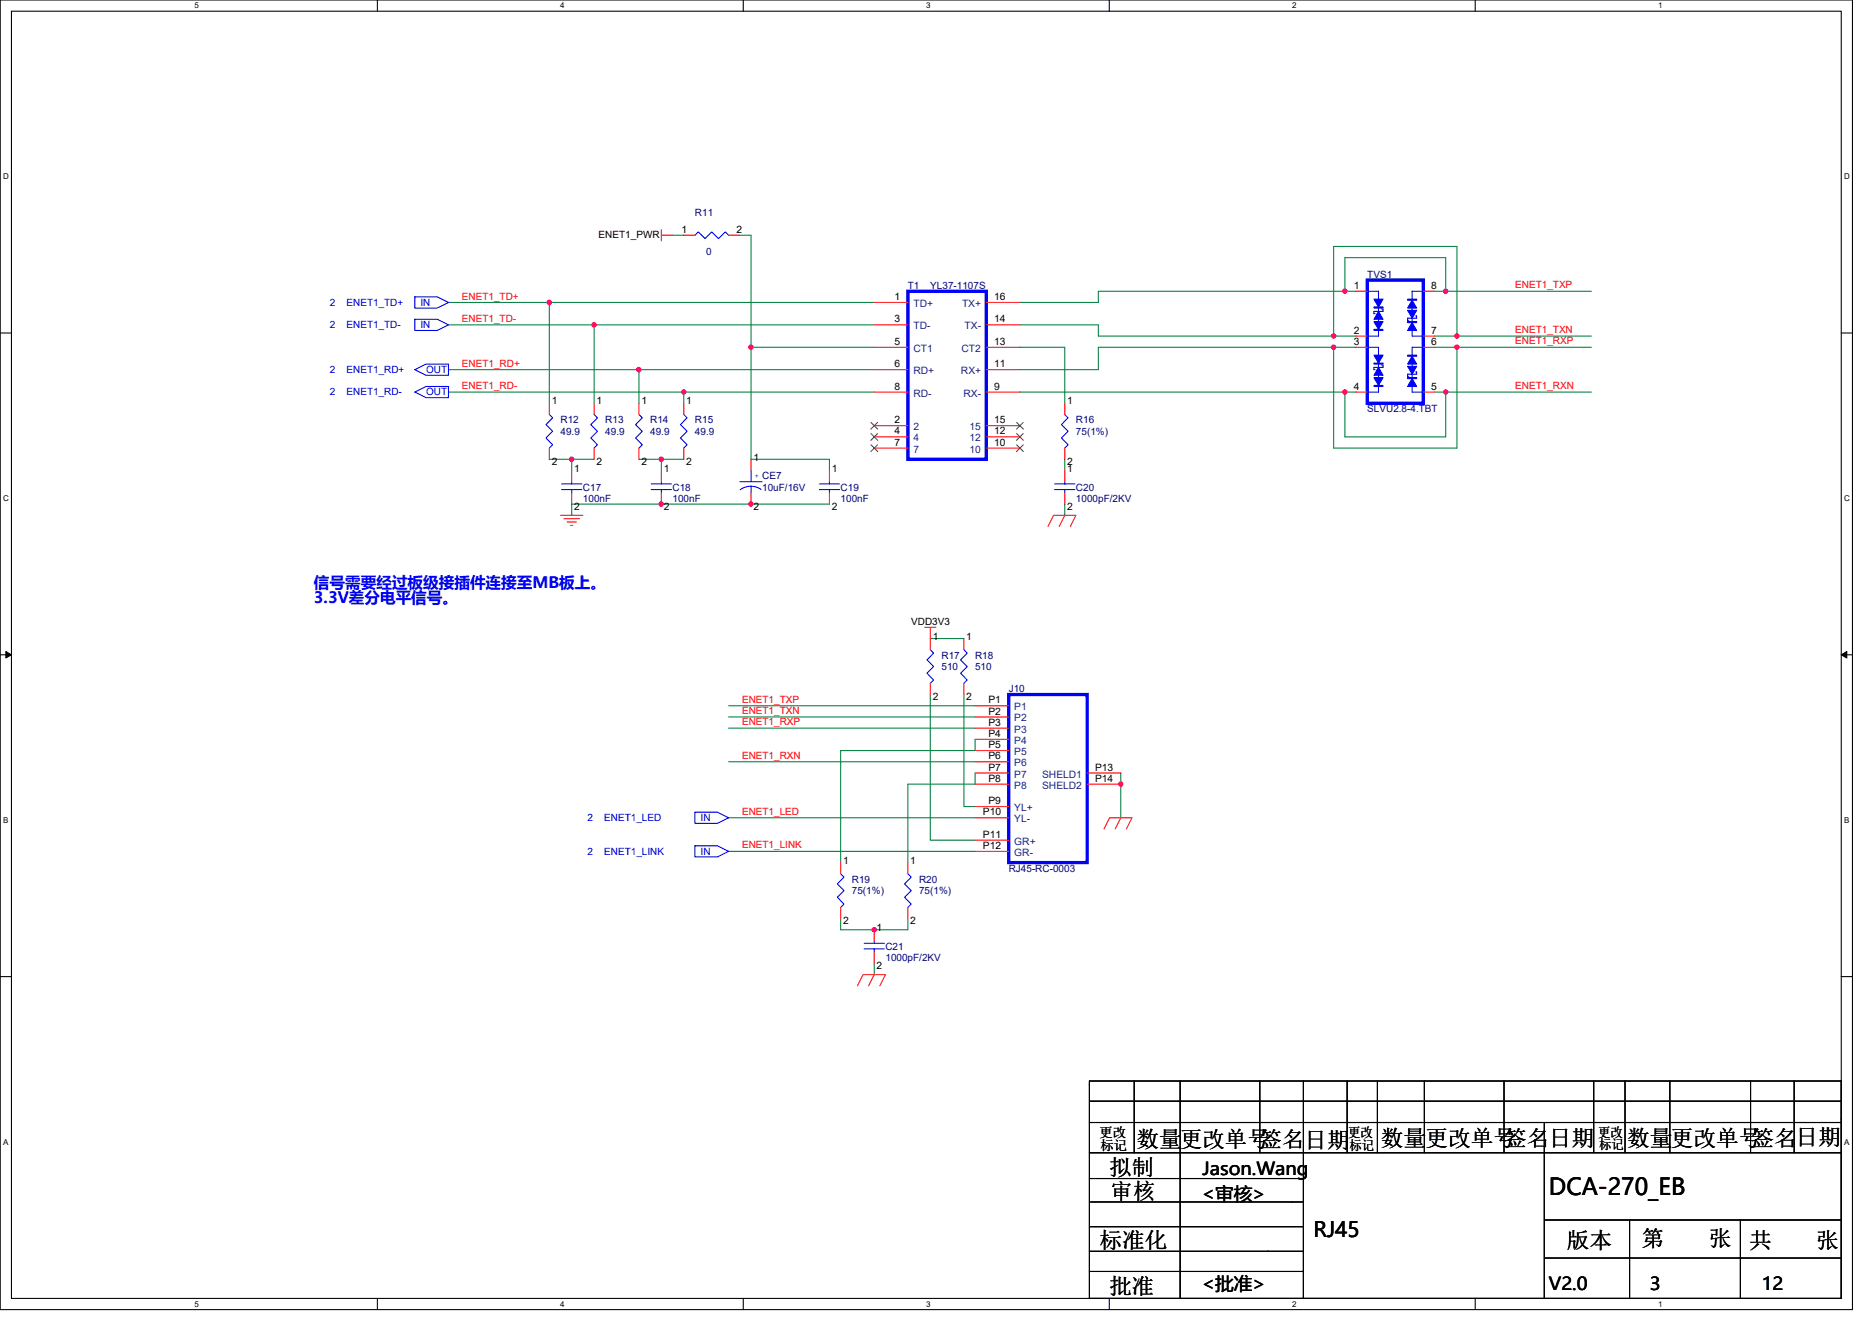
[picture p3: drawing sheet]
<svg xmlns="http://www.w3.org/2000/svg" width="297mm" height="210mm" viewBox="0 0 297 210" stroke-linecap="round" stroke-linejoin="round" font-family="sans-serif">
<path d="M0 0h293.9v207.9h-293.9zM1.8 1.8h290.4v204.3h-290.4z" fill="none" stroke="#000" stroke-width=".17"/>
<g fill="#fff">
<path d="M30.8 .2h.7v1.4h-.7z"/>
<path d="M30.8 206.3h.7v1.4h-.7z"/>
</g>
<path d="M59.9 0v1.8M59.9 206.1v1.8" fill="none" stroke="#000" stroke-width=".17"/>
<g fill="#fff">
<path d="M88.9 .2h.7v1.4h-.7z"/>
<path d="M88.9 206.3h.7v1.4h-.7z"/>
</g>
<path d="M117.9 0v1.8M117.9 206.1v1.8" fill="none" stroke="#000" stroke-width=".17"/>
<g fill="#fff">
<path d="M147 .2h.7v1.4h-.7z"/>
<path d="M147 206.3h.7v1.4h-.7z"/>
</g>
<path d="M176 0v1.8M176 206.1v1.8" fill="none" stroke="#000" stroke-width=".17"/>
<g fill="#fff">
<path d="M205 .2h.7v1.4h-.7z"/>
<path d="M205 206.3h.7v1.4h-.7z"/>
</g>
<path d="M234.1 0v1.8M234.1 206.1v1.8" fill="none" stroke="#000" stroke-width=".17"/>
<g fill="#fff">
<path d="M263.1 .2h.7v1.4h-.7z"/>
<path d="M263.1 206.3h.7v1.4h-.7z"/>
<path d="M.5 27.3h.9v1.4h-.9z"/>
<path d="M292.6 27.3h.9v1.4h-.9z"/>
<path d="M.5 78.4h.9v1.4h-.9z"/>
<path d="M292.6 78.4h.9v1.4h-.9z"/>
</g>
<path d="M0 52.9h1.8M292.2 52.9h1.7" fill="none" stroke="#000" stroke-width=".17"/>
<g fill="#fff">
<path d="M.5 129.5h.8v1.4h-.8z"/>
<path d="M292.6 129.5h.9v1.4h-.9z"/>
</g>
<path d="M0 103.9h1.8M292.2 103.9h1.7" fill="none" stroke="#000" stroke-width=".17"/>
<path d="M.9 103.4l.9 .5-.9 .5zM292.2 103.9l.8-.5v1z" fill="#000" stroke="#000" stroke-width=".16"/>
<g fill="#fff">
<path d="M.5 180.5h.8v1.4h-.8z"/>
<path d="M292.6 180.5h.9v1.4h-.9z"/>
</g>
<g fill="none" stroke="#000" stroke-width=".17">
<path d="M0 155h1.8M292.2 155h1.7M172.9 174.8h119.3M172.9 178.2h119.3M172.9 171.6h119.3v34.5h-119.3zM180 171.6v11.4M187.3 171.6v34.5M199.9 171.6v11.4M206.8 171.6v34.5M213.8 171.6v11.4M218.6 171.6v11.4M226 171.6v11.4"/>
<path d="M238.7 171.6v11.4M245 178.2v27.9M252.9 171.6v11.4M257.8 171.6v11.4M265 171.6v11.4M277.8 171.6v11.4M284.7 171.6v11.4M172.9 183h119.3M172.9 198.6h28.4M206.8 190.8h-33.8M206.8 187h-33.9M206.8 194.7h-33.9"/>
<path d="M206.8 198.6h-5.7M245 193.6h47.2M245 199.7h47.2M258.6 193.6v12.5M276.2 193.6v12.5M206.8 201.8h-33.9"/>
</g>
<g fill="none" stroke="#008040" stroke-width=".17">
<path d="M106.7 37.3h1.8M117.4 37.3h1.8v35.6h12.4v1.8M71.2 51.6h23.1M71.2 58.7h30.2v5.3M71.2 48h16M87.2 48h51.5M87.2 48v16M94.3 51.6h44.4M94.3 51.6v12.4M101.4 58.7h37.3M119.2 55.1h19.5M161.8 51.6h12.5v1.7h37.3"/>
<path d="M161.8 55.1h7.1v8.9M211.6 55.1h-37.3v3.6h-12.5M211.6 53.3v-14.2h19.6v14.2M211.6 53.3h3.6M211.6 55.1v16h19.6v-16M211.6 55.1h3.6M213.4 46.2h1.8M213.4 46.2h-39.1v1.8h-12.5M213.4 46.2v-5.3h16v5.3M227.6 53.3h3.6M227.6 55.1h3.6M227.6 46.2h1.8"/>
<path d="M229.4 46.2h23.1M231.2 53.3h21.3M231.2 55.1h21.3M71.2 62.2h37.3v1.8M87.2 72.9h3.5v1.8M90.7 72.9h3.6M101.4 72.9h3.5M104.9 72.9h3.6M104.9 72.9v1.8M108.5 62.2h30.2M161.8 62.2h51.6M168.9 72.9v1.8"/>
<path d="M213.4 62.2h1.8M213.4 62.2v7.1h16v-7.1M227.6 62.2h1.8M229.4 62.2h23.1M131.6 80h-40.9v1.8M168.9 80v1.8M115.6 112h39.1M115.6 115.6h39.1M115.6 113.8h39.1M147.6 101.3h5.3M147.6 110.2v23.1h7.1M152.9 110.2v17.8h1.8"/>
<path d="M154.7 117.3v1.8h-21.3v17.8M115.6 129.8h39.1M115.6 135.1h39.1M115.6 120.9h39.1M154.7 122.7v1.8h-10.6v12.4M177.8 122.7v7.1M133.4 145.8v1.8h10.7v-1.8M138.7 152.9v1.8"/>
</g>
<g fill="#f0f" stroke="#f0f" stroke-width=".17">
<circle cx="177.8" cy="124.4" r=".35"/>
<circle cx="138.7" cy="147.6" r=".35"/>
<circle cx="119.2" cy="80" r=".35"/>
<circle cx="104.9" cy="80" r=".35"/>
<circle cx="87.1" cy="48" r=".35"/>
<circle cx="94.3" cy="51.5" r=".35"/>
<circle cx="101.4" cy="58.7" r=".35"/>
<circle cx="108.5" cy="62.2" r=".35"/>
<circle cx="104.9" cy="72.9" r=".35"/>
<circle cx="90.7" cy="72.9" r=".35"/>
<circle cx="119.2" cy="55.1" r=".35"/>
<circle cx="229.4" cy="46.2" r=".35"/>
<circle cx="231.2" cy="53.3" r=".35"/>
<circle cx="229.4" cy="62.2" r=".35"/>
<circle cx="211.6" cy="55.1" r=".35"/>
<circle cx="213.4" cy="46.2" r=".35"/>
<circle cx="231.2" cy="55.1" r=".35"/>
<circle cx="213.4" cy="62.2" r=".35"/>
<circle cx="211.6" cy="53.3" r=".35"/>
</g>
<g fill="none" stroke="#f00" stroke-width=".17">
<path d="M104.9 37.3h1.8M104.9 36.4v1.8M108.5 37.3h1.8M115.6 37.3h1.8M138.7 48h5.4M138.7 51.6h5.4M138.7 55.1h5.4M138.7 58.7h5.4M156.5 58.7h5.3M156.5 55.1h5.3M156.5 51.6h5.3M156.5 48h5.3"/>
<path d="M215.2 46.2h1.8M215.2 53.3h1.8M215.2 55.1h1.8M225.8 55.1h1.8M225.8 53.3h1.8M225.8 46.2h1.8M87.2 64v1.8M87.2 71.1v1.8M90.7 74.7v1.8M90.7 78.2v1.8M94.3 64v1.8M94.3 71.1v1.8"/>
<path d="M101.4 64v1.8M101.4 71.1v1.8M104.9 74.7v1.8M104.9 78.2v1.8M108.5 64v1.8M108.5 71.1v1.8M119.2 72.9v1.8M119.2 78.2v1.8M131.6 74.7v1.8M131.6 78.2v1.8M138.7 62.2h5.4M138.7 67.6h5.4"/>
<path d="M138.7 69.3h5.4M138.7 71.1h5.4M156.5 62.2h5.3M156.5 71.1h5.3M156.5 69.3h5.3M156.5 67.6h5.3M168.9 64v1.8M168.9 71.1v1.8M168.9 74.7v1.8M168.9 78.2v1.8M215.2 62.2h1.8M225.8 62.2h1.8"/>
<path d="M88.9 81.8h3.6M89.5 82.3h2.5M90 82.8h1.4M90.5 83.4h.4M146.7 99.6h1.8M147.6 99.6v3.5M166.3 83.6l.9-1.8h3.5l-.9 1.8M168.9 81.8l-.8 1.8M147.6 108.5v1.7M152.9 101.3v1.8M152.9 108.5v1.7M154.7 112h5.4"/>
<path d="M154.7 113.8h5.4M154.7 115.6h5.4M154.7 117.3h5.4M154.7 119.1h5.4M133.4 136.9v1.8M144.1 136.9v1.8M154.7 120.9h5.4M154.7 122.7h5.4M154.7 124.5h5.4M154.7 128h5.4M154.7 129.8h5.4M154.7 133.3h5.4"/>
<path d="M154.7 135.1h5.4M172.5 122.7h5.3M172.5 124.5h5.3M175.2 131.6l.9-1.8h3.5l-.9 1.8M177.8 129.8l-.8 1.8M133.4 144v1.8M136.1 156.5l.8-1.8h3.6l-.9 1.8M138.7 147.6v1.8M138.7 151.1v1.8M138.7 154.7l-.9 1.8M144.1 144v1.8"/>
</g>
<g fill="none" stroke="#00f" stroke-width=".17">
<path d="M110.3 37.3l.5-.5 1.1 1.1 1-1.1 1.1 1.1 1.1-1.1 .5 .5M65.8 50.7h3.6l1.8 .9-1.8 .9h-3.6zM65.8 47.1h3.6l1.8 .9-1.8 .9h-3.6zM65.8 58.7l1.8-.9h3.6v1.8h-3.6zM217 55.1h1.7v7.1h-1.7M217 46.2h1.7v7.1h-1.7M219.3 49.1h.2v.3h-1.5v.4h.2M219.3 58h.2v.3h-1.5v.4h.2M224.6 50.1h.2v.4h-1.5v.3h.2M224.6 59h.2v.4h-1.5v.3h.2M225.8 55.1h-1.7v7.1h1.7M225.8 46.2h-1.7v7.1h1.7"/>
<path d="M65.8 62.2l1.8-.9h3.6v1.8h-3.6zM87.2 65.8l.5 .5-1.1 1.1 1.1 1.1-1.1 1 1.1 1.1-.5 .5M89.1 77.7h3.2M89.1 76.8h3.2M90.7 76.5v.3M90.7 77.7v.5M94.3 65.8l.5 .5-1.1 1.1 1.1 1.1-1.1 1 1.1 1.1-.5 .5M101.4 65.8l.5 .5-1 1.1 1 1.1-1 1 1 1.1-.5 .5M103.3 77.7h3.2M103.3 76.8h3.2M104.9 76.5v.3M104.9 77.7v.5"/>
<path d="M108.5 65.8l.5 .5-1 1.1 1 1.1-1 1 1 1.1-.5 .5M117.4 76.5h3.5M119.2 77.2v1M119.2 74.7v1.8M120.8 77.7a2.83 2.83 0 0 0-3.4 0M130 77.7h3.2M130 76.8h3.2M131.6 76.5v.3M131.6 77.7v.5M167.3 77.7h3.3M167.3 76.8h3.3M168.9 65.8l.6 .5-1.1 1.1 1.1 1.1-1.1 1 1.1 1.1-.6 .5"/>
<path d="M168.9 76.5v.3M168.9 77.7v.5M147.6 103.1l.5 .6-1 1 1 1.1-1 1 1 1.1-.5 .6M152.9 103.1l.6 .6-1.1 1 1.1 1.1-1.1 1 1.1 1.1-.6 .6M110.3 128.9h3.5l1.8 .9-1.8 .9h-3.5zM110.3 134.2h3.5l1.8 .9-1.8 .9h-3.5zM133.4 138.7l.5 .5-1 1.1 1 1.1-1 1 1 1.1-.5 .5M144.1 138.7l.5 .5-1.1 1.1 1.1 1.1-1.1 1 1.1 1.1-.5 .5M137.1 150.6h3.2M137.1 149.7h3.2M138.7 149.4v.3M138.7 150.6v.5"/>
</g>
<path d="M144.1 46.2h12.4v26.7h-12.4zM217 44.4h8.8v19.6h-8.8zM160.1 110.2h12.4v26.7h-12.4z" fill="none" stroke="#00f" stroke-width=".53"/>
<path d="M138.2 67l1.1 1.1M138.2 68.8l1.1 1.1M138.2 70.6l1.1 1.1M139.3 67l-1.1 1.1M139.3 68.8l-1.1 1.1M139.3 70.6l-1.1 1.1M161.3 70.6l1.1 1.1M161.3 68.8l1.1 1.1M161.3 67l1.1 1.1M162.4 70.6l-1.1 1.1M162.4 68.8l-1.1 1.1M162.4 67l-1.1 1.1" fill="none" stroke="#804000" stroke-width=".16"/>
<g fill="#00f" stroke="#00f" stroke-width=".17">
<path d="M218 47.5h1.5l-.8 1.2z"/>
<path d="M218 51h1.5l-.8 1.3z"/>
<path d="M218 56.4h1.5l-.8 1.2z"/>
<path d="M218 59.9h1.5l-.8 1.3z"/>
<path d="M224.1 56.5l.7 1.3h-1.5z"/>
<path d="M224.1 60.1l.7 1.2h-1.5z"/>
<path d="M224.1 51.2l.7 1.3h-1.5z"/>
<path d="M224.1 47.6l.7 1.3h-1.5z"/>
<path d="M218.7 49.4l.8 1.3h-1.5z"/>
<path d="M218.7 58.3l.8 1.3h-1.5z"/>
<path d="M223.3 49.3h1.5l-.7 1.2z"/>
<path d="M223.3 58.1h1.5l-.7 1.3z"/>
<path d="M218 48.7h1.5v.2h-1.5z" fill-rule="evenodd"/>
<path d="M218 52.3h1.5v.2h-1.5z" fill-rule="evenodd"/>
<path d="M218 61.2h1.5v.1h-1.5z" fill-rule="evenodd"/>
<path d="M218 57.6h1.5v.2h-1.5z" fill-rule="evenodd"/>
<path d="M223.3 59.9h1.5v.2h-1.5z" fill-rule="evenodd"/>
<path d="M223.3 56.4h1.5v.1h-1.5z" fill-rule="evenodd"/>
<path d="M223.3 47.5h1.5v.1h-1.5z" fill-rule="evenodd"/>
<path d="M223.3 51h1.5v.2h-1.5z" fill-rule="evenodd"/>
</g>
<text font-size="3.7" x="245.8" y="189.7">DCA-270_EB</text>
<g font-size="3.5">
<text x="180.3" y="182">数量更改单号签名</text>
<text x="207" y="182.2">日期</text>
<text x="219.1" y="181.9">数量</text>
<text x="226.2" y="181.9">更改单号</text>
<text x="238.7" y="181.9">签名</text>
<text x="245.8" y="181.9">日期</text>
<text x="258.2" y="181.9">数量</text>
<text x="265.1" y="181.9">更改单号签名</text>
<text x="284.9" y="181.7">日期</text>
<text x="176.1" y="186.5">拟制</text>
<text x="176.2" y="190.2">审核</text>
<text x="260.5" y="197.7">第　　张</text>
<text x="174.5" y="198">标准化</text>
<text x="248.6" y="198">版本</text>
<text x="277.6" y="198">共　　张</text>
<text x="176.1" y="205.3">批准</text>
</g>
<text font-size="3.4" x="208.4" y="196.4">RJ45</text>
<g font-size="2.8">
<text x="190.6" y="190.5">&lt;审核&gt;</text>
<text x="190.8" y="186.4">Jason.Wang</text>
<text x="190.6" y="204.7">&lt;批准&gt;</text>
<text x="245.8" y="204.7">V2.0</text>
<text x="261.8" y="204.7">3</text>
<text x="279.5" y="204.7">12</text>
</g>
<g font-size="2.5" fill="#00f">
<text x="49.8" y="93.3">信号需要经过板级接插件连接至MB板上。</text>
<text x="49.8" y="95.8">3.3V差分电平信号。</text>
</g>
<g font-size="2.1">
<text x="174.5" y="180.4">更改</text>
<text x="174.6" y="182.5">标记</text>
<text x="213.9" y="180.4">更改</text>
<text x="214.1" y="182.5">标记</text>
<text x="253.6" y="180.4">更改</text>
<text x="253.8" y="182.4">标记</text>
</g>
<g font-size="1.6" fill="#000080">
<text x="110.3" y="34.3">R11</text>
<text x="112.1" y="40.5">0</text>
<text x="144.1" y="45.9">T1</text>
<text x="147.6" y="45.9">YL37-1107S</text>
<text x="217" y="44.1">TVS1</text>
<text x="217" y="65.4">SLVU2.8-4.TBT</text>
<text x="88.9" y="67.2">R12</text>
<text x="88.9" y="69">49.9</text>
<text x="96.1" y="67.2">R13</text>
<text x="96.1" y="69">49.9</text>
<text x="103.2" y="67.2">R14</text>
<text x="103.2" y="69">49.9</text>
<text x="110.3" y="67.2">R15</text>
<text x="110.3" y="69">49.9</text>
<text x="170.7" y="67.2">R16</text>
<text x="170.7" y="69">75(1%)</text>
<text x="92.5" y="77.9">C17</text>
<text x="106.7" y="77.9">C18</text>
<text x="120.9" y="76.1">CE7</text>
<text x="120.9" y="77.9">10uF/16V</text>
<text x="133.4" y="77.9">C19</text>
<text x="170.7" y="77.9">C20</text>
<text x="92.5" y="79.7">100nF</text>
<text x="106.7" y="79.7">100nF</text>
<text x="133.4" y="79.7">100nF</text>
<text x="170.7" y="79.7">1000pF/2KV</text>
<text x="149.4" y="104.5">R17</text>
<text x="149.4" y="106.3">510</text>
<text x="154.7" y="104.5">R18</text>
<text x="154.7" y="106.3">510</text>
<text x="160.1" y="109.9">J10</text>
<text x="135.2" y="140.1">R19</text>
<text x="135.2" y="141.9">75(1%)</text>
<text x="145.8" y="140.1">R20</text>
<text x="145.8" y="141.9">75(1%)</text>
<text x="160.1" y="138.3">RJ45-RC-0003</text>
<text x="140.5" y="150.8">C21</text>
<text x="140.5" y="152.5">1000pF/2KV</text>
</g>
<g font-size="1.6">
<text x="95" y="37.7">ENET1_PWR</text>
<text x="108.1" y="37">1</text>
<text x="116.9" y="37">2</text>
<text x="141.9" y="47.6">1</text>
<text x="157.8" y="47.6">16</text>
<text x="214.8" y="45.8">1</text>
<text x="227.1" y="45.8">8</text>
<text x="141.9" y="51.2">3</text>
<text x="157.8" y="51.2">14</text>
<text x="214.8" y="53">2</text>
<text x="227.1" y="53">7</text>
<text x="141.9" y="54.7">5</text>
<text x="141.9" y="58.3">6</text>
<text x="157.8" y="58.3">11</text>
<text x="157.8" y="54.7">13</text>
<text x="214.8" y="54.7">3</text>
<text x="227.1" y="54.7">6</text>
<text x="87.5" y="64.2">1</text>
<text x="94.7" y="64.2">1</text>
<text x="101.8" y="64.2">1</text>
<text x="108.9" y="64.2">1</text>
<text x="141.9" y="61.8">8</text>
<text x="157.8" y="61.8">9</text>
<text x="169.3" y="64.2">1</text>
<text x="214.8" y="61.8">4</text>
<text x="227.1" y="61.8">5</text>
<text x="141.9" y="67.2">2</text>
<text x="141.9" y="69">4</text>
<text x="141.9" y="70.7">7</text>
<text x="157.8" y="70.7">10</text>
<text x="157.8" y="69">12</text>
<text x="157.8" y="67.2">15</text>
<text x="87.5" y="73.8">2</text>
<text x="91.1" y="74.9">1</text>
<text x="94.7" y="73.8">2</text>
<text x="101.8" y="73.8">2</text>
<text x="105.3" y="74.9">1</text>
<text x="108.9" y="73.8">2</text>
<text x="119.5" y="73.1">1</text>
<text x="132" y="74.9">1</text>
<text x="169.3" y="73.8">2</text>
<text x="169.3" y="74.9">1</text>
<text x="91.1" y="80.9">2</text>
<text x="105.3" y="80.9">2</text>
<text x="119.5" y="80.9">2</text>
<text x="132" y="80.9">2</text>
<text x="169.3" y="80.9">2</text>
<text x="144.6" y="99.2">VDD3V3</text>
<text x="148" y="101.5">1</text>
<text x="153.3" y="101.5">1</text>
<text x="148" y="111.1">2</text>
<text x="153.3" y="111.1">2</text>
<text x="156.8" y="111.6">P1</text>
<text x="156.8" y="113.4">P2</text>
<text x="156.8" y="115.2">P3</text>
<text x="156.8" y="117">P4</text>
<text x="156.8" y="118.7">P5</text>
<text x="156.8" y="120.5">P6</text>
<text x="156.8" y="122.3">P7</text>
<text x="156.8" y="124.1">P8</text>
<text x="173.8" y="122.3">P13</text>
<text x="173.8" y="124.1">P14</text>
<text x="156" y="129.4">P10</text>
<text x="156.8" y="127.6">P9</text>
<text x="133.8" y="137.1">1</text>
<text x="144.4" y="137.1">1</text>
<text x="156" y="133">P11</text>
<text x="156" y="134.7">P12</text>
<text x="133.8" y="146.7">2</text>
<text x="139.1" y="147.8">1</text>
<text x="144.4" y="146.7">2</text>
<text x="139.1" y="153.8">2</text>
</g>
<g font-size="1.6" fill="#f00">
<text x="73.3" y="47.5">ENET1_TD+</text>
<text x="240.4" y="45.8">ENET1_TXP</text>
<text x="73.3" y="51.1">ENET1_TD-</text>
<text x="240.4" y="52.9">ENET1_TXN</text>
<text x="73.3" y="58.2">ENET1_RD+</text>
<text x="240.4" y="54.7">ENET1_RXP</text>
<text x="73.3" y="61.8">ENET1_RD-</text>
<text x="240.4" y="61.8">ENET1_RXN</text>
<text x="117.7" y="111.5">ENET1_TXP</text>
<text x="117.7" y="113.3">ENET1_TXN</text>
<text x="117.7" y="115.1">ENET1_RXP</text>
<text x="117.7" y="120.4">ENET1_RXN</text>
<text x="117.7" y="129.3">ENET1_LED</text>
<text x="117.7" y="134.7">ENET1_LINK</text>
</g>
<g font-size="1.6" fill="#00f">
<text x="52.3" y="52.1">2</text>
<text x="52.3" y="48.5">2</text>
<text x="55" y="52.1">ENET1_TD-</text>
<text x="55" y="48.5">ENET1_TD+</text>
<text x="66.7" y="52.1">IN</text>
<text x="66.7" y="48.5">IN</text>
<text x="52.3" y="59.2">2</text>
<text x="55" y="59.2">ENET1_RD+</text>
<text x="67.6" y="59.2">OUT</text>
<text x="52.3" y="62.8">2</text>
<text x="55" y="62.8">ENET1_RD-</text>
<text x="67.6" y="62.8">OUT</text>
<text x="93.2" y="130.3">2</text>
<text x="95.9" y="130.3">ENET1_LED</text>
<text x="111.2" y="130.3">IN</text>
<text x="93.2" y="135.7">2</text>
<text x="95.9" y="135.7">ENET1_LINK</text>
<text x="111.2" y="135.7">IN</text>
</g>
<g font-size="1.6" fill="#004080">
<text x="144.9" y="48.7">TD+</text>
<text x="144.9" y="52.3">TD-</text>
<text x="152.7" y="48.7">TX+</text>
<text x="153.1" y="52.3">TX-</text>
<text x="144.9" y="55.8">CT1</text>
<text x="144.9" y="59.4">RD+</text>
<text x="152.5" y="59.4">RX+</text>
<text x="152.6" y="55.8">CT2</text>
<text x="144.9" y="62.9">RD-</text>
<text x="152.9" y="62.9">RX-</text>
<text x="144.9" y="68.3">2</text>
<text x="144.9" y="70.1">4</text>
<text x="144.9" y="71.8">7</text>
<text x="153.8" y="71.8">10</text>
<text x="153.8" y="70.1">12</text>
<text x="153.8" y="68.3">15</text>
<text x="160.9" y="112.7">P1</text>
<text x="160.9" y="114.5">P2</text>
<text x="160.9" y="116.3">P3</text>
<text x="160.9" y="118.1">P4</text>
<text x="160.9" y="119.8">P5</text>
<text x="160.9" y="121.6">P6</text>
<text x="160.9" y="123.4">P7</text>
<text x="160.9" y="125.2">P8</text>
<text x="165.4" y="123.4">SHELD1</text>
<text x="165.4" y="125.2">SHELD2</text>
<text x="160.9" y="128.7">YL+</text>
<text x="160.9" y="130.5">YL-</text>
<text x="160.9" y="134.1">GR+</text>
<text x="160.9" y="135.8">GR-</text>
</g>
<g font-size="1.3">
<text x="30.8" y="1.3">5</text>
<text x="88.9" y="1.3">4</text>
<text x="147" y="1.3">3</text>
<text x="205" y="1.3">2</text>
<text x="263.1" y="1.3">1</text>
<text x=".5" y="28.4">D</text>
<text x="292.6" y="28.4">D</text>
<text x=".5" y="79.5">C</text>
<text x="292.6" y="79.5">C</text>
<text x=".5" y="130.6">B</text>
<text x="292.6" y="130.6">B</text>
<text x=".5" y="181.7">A</text>
<text x="292.6" y="181.7">A</text>
<text x="30.8" y="207.4">5</text>
<text x="88.9" y="207.4">4</text>
<text x="147" y="207.4">3</text>
<text x="205" y="207.4">2</text>
<text x="263.1" y="207.4">1</text>
</g>
<text font-size="1.2" fill="#00f" x="119.7" y="75.8">+</text>
</svg>
